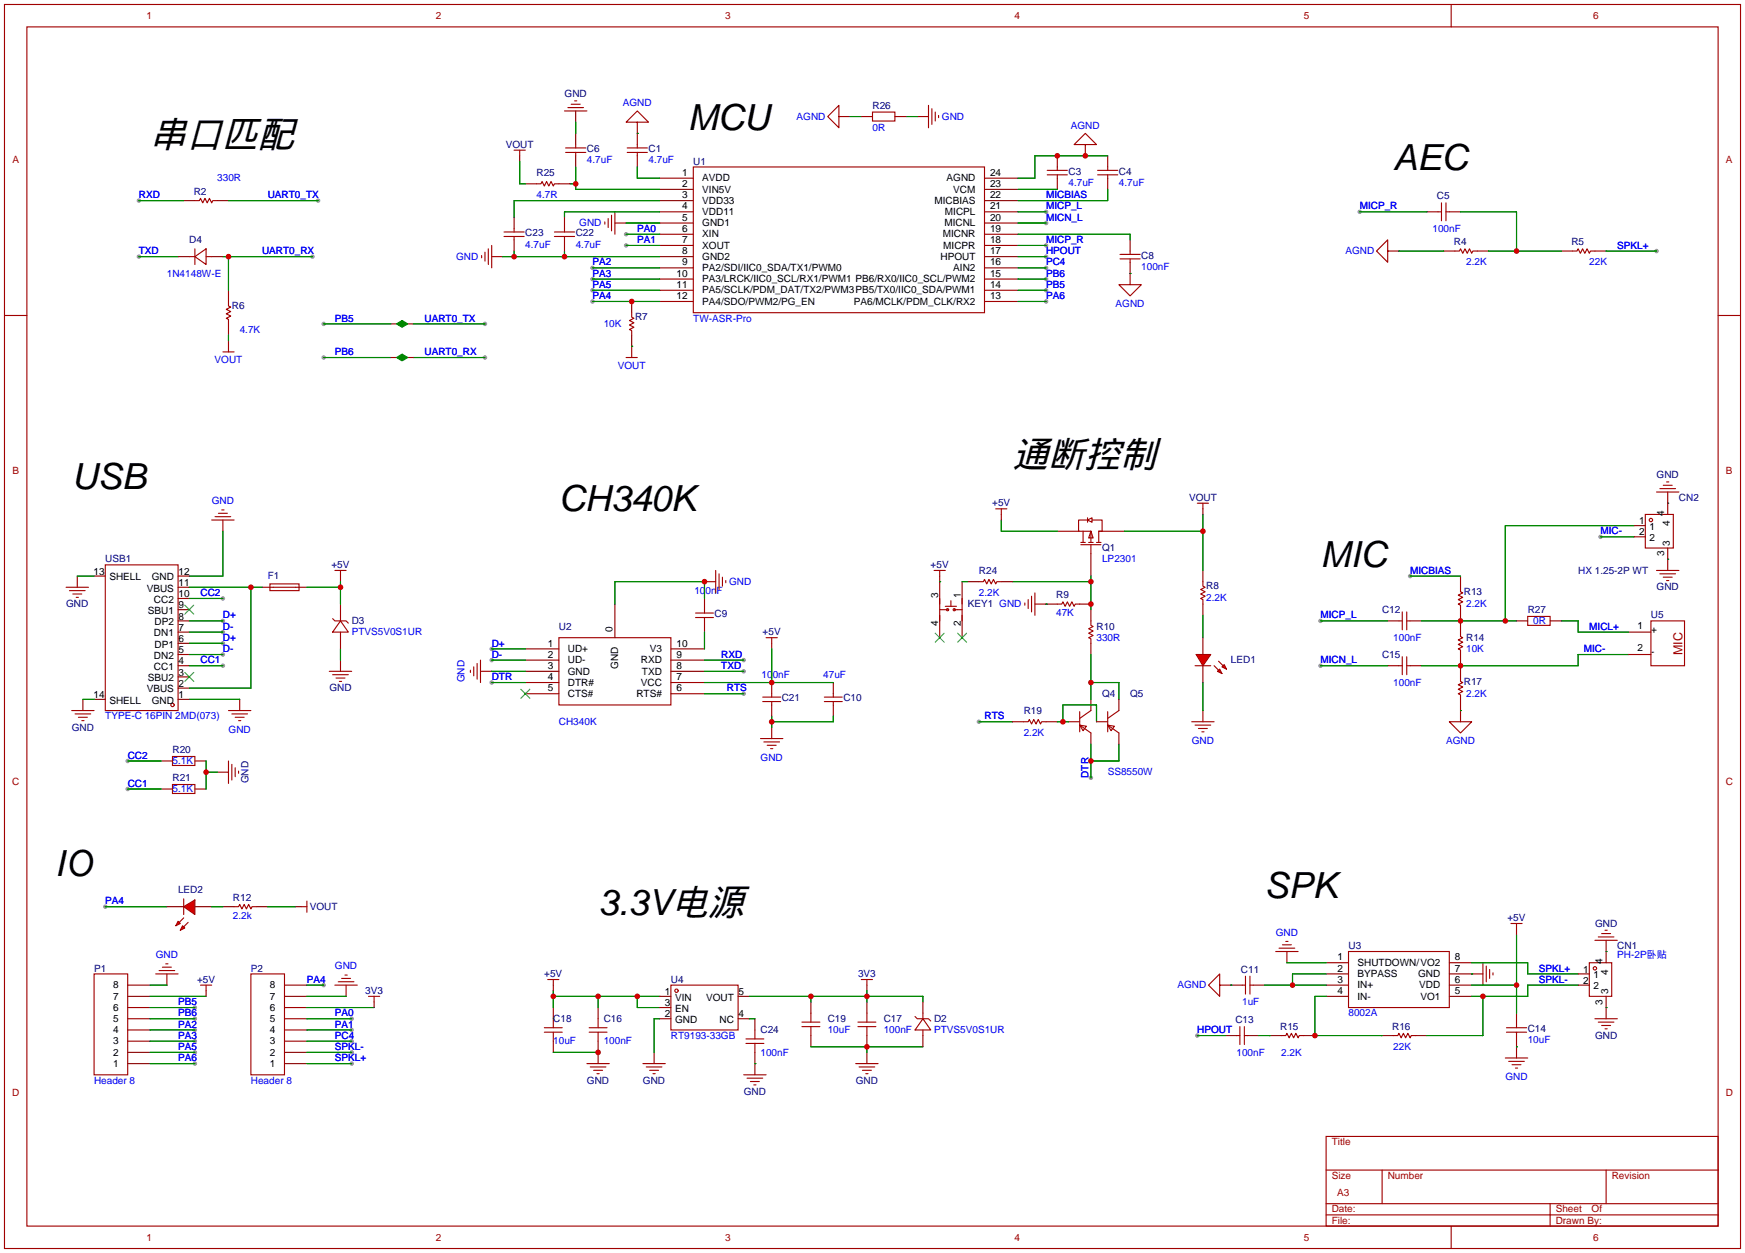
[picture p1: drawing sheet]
<svg xmlns="http://www.w3.org/2000/svg" width="396mm" height="284mm" viewBox="0 0 396 284" stroke-linecap="round" stroke-linejoin="round" font-family="sans-serif">
<g fill="#999">
<circle cx="134.4" cy="60.7" r=".51"/>
<circle cx="134.4" cy="63.2" r=".51"/>
<circle cx="134.4" cy="65.8" r=".51"/>
<circle cx="134.4" cy="68.3" r=".51"/>
<circle cx="237.2" cy="48" r=".51"/>
<circle cx="237.2" cy="50.5" r=".51"/>
<circle cx="237.2" cy="58.2" r=".51"/>
<circle cx="237.2" cy="60.7" r=".51"/>
<circle cx="237.2" cy="63.2" r=".51"/>
<circle cx="237.2" cy="65.8" r=".51"/>
<circle cx="237.2" cy="68.3" r=".51"/>
<circle cx="319.8" cy="130.6" r=".51"/>
<circle cx="299.5" cy="140.7" r=".51"/>
<circle cx="299.5" cy="150.9" r=".51"/>
<circle cx="271.5" cy="234.7" r=".51"/>
<circle cx="237.2" cy="55.6" r=".51"/>
<circle cx="375.7" cy="56.9" r=".51"/>
<circle cx="44.2" cy="228.3" r=".51"/>
<circle cx="44.2" cy="230.9" r=".51"/>
<circle cx="44.2" cy="233.4" r=".51"/>
<circle cx="44.2" cy="236" r=".51"/>
<circle cx="44.2" cy="238.5" r=".51"/>
<circle cx="44.2" cy="241" r=".51"/>
<circle cx="142" cy="53.1" r=".51"/>
<circle cx="142" cy="55.6" r=".51"/>
<circle cx="79.8" cy="230.9" r=".51"/>
<circle cx="79.8" cy="233.4" r=".51"/>
<circle cx="73.4" cy="223.3" r=".51"/>
<circle cx="23.9" cy="205.5" r=".51"/>
<circle cx="79.8" cy="238.5" r=".51"/>
<circle cx="79.8" cy="241" r=".51"/>
<circle cx="79.8" cy="236" r=".51"/>
<circle cx="31.5" cy="58.2" r=".51"/>
<circle cx="31.5" cy="45.5" r=".51"/>
<circle cx="72.1" cy="45.5" r=".51"/>
<circle cx="70.9" cy="58.2" r=".51"/>
<circle cx="111.5" cy="154.7" r=".51"/>
<circle cx="168.7" cy="149.6" r=".51"/>
<circle cx="168.7" cy="152.1" r=".51"/>
<circle cx="168.7" cy="157.2" r=".51"/>
<circle cx="111.5" cy="147.1" r=".51"/>
<circle cx="111.5" cy="149.6" r=".51"/>
<circle cx="308.4" cy="48" r=".51"/>
<circle cx="222" cy="163.6" r=".51"/>
<circle cx="50.5" cy="143.3" r=".51"/>
<circle cx="50.5" cy="140.7" r=".51"/>
<circle cx="50.5" cy="148.3" r=".51"/>
<circle cx="50.5" cy="145.8" r=".51"/>
<circle cx="50.5" cy="150.9" r=".51"/>
<circle cx="50.5" cy="135.6" r=".51"/>
<circle cx="29" cy="172.5" r=".51"/>
<circle cx="29" cy="178.8" r=".51"/>
<circle cx="247.4" cy="176.3" r=".51"/>
<circle cx="363" cy="121.7" r=".51"/>
<circle cx="73.4" cy="81" r=".51"/>
<circle cx="73.4" cy="73.4" r=".51"/>
<circle cx="110" cy="81" r=".51"/>
<circle cx="110" cy="73.4" r=".51"/>
</g>
<g fill="none" stroke="#870000" stroke-width=".25">
<path d="M117.9 35.3v1.3M130.6 25.1v2.6M130.6 30.2v2.6M130.6 35.3v2.5M144.5 30.2v2.6M144.5 35.3v2.5M144.5 30.2h.1M192.8 26.4h.1M208 26.4h.1M239.8 35.3v2.5M246.1 35.3h.1M251.2 35.3v2.5"/>
<path d="M41.7 45.5h2.5M49.3 45.5h2.5M114 58.2h.1M142 50.5h.1M149.6 40.4h7.6M149.6 42.9h7.6M149.6 45.5h7.6M149.6 48h7.6M149.6 50.5h7.6M149.6 53.1h7.6M149.6 55.6h7.6M149.6 58.2h7.6"/>
<path d="M223.3 40.4h7.6M223.3 42.9h7.6M223.3 45.5h7.6M223.3 48h7.6M223.3 50.5h7.6M223.3 53.1h7.6M223.3 55.6h7.6M223.3 58.2h7.6M239.8 40.4v2.5M251.2 40.4v2.5M256.3 54.4v2.5M256.3 59.4v2.6"/>
<path d="M317.2 56.9h.1M323.6 48h2.5M327.4 56.9h2.5M328.7 48h2.5M335 56.9h2.6M354.1 56.9h2.5M361.7 56.9h2.5M51.8 77.2h.1M51.8 65.8v2.5M51.8 73.4v2.5M88.6 73.4h1.3M92.5 73.4h1.2"/>
<path d="M143.3 78.5h.1M143.3 68.3v2.6M143.3 75.9v2.6M149.6 60.7h7.6M149.6 63.2h7.6M149.6 65.8h7.6M149.6 68.3h7.6M223.3 60.7h7.6M223.3 63.2h7.6M223.3 65.8h7.6M223.3 68.3h7.6M256.3 62h.1"/>
<path d="M17.5 130.6v2.5M21.3 130.6h2.6M40.4 138.2h2.5M40.4 135.6h2.5M40.4 133.1h2.5M40.4 130.6h2.5M50.5 120.4h.1M139.4 136.9v7.6M159.8 131.8h.1M159.8 135.6v2.6M237.2 136.9h2.6M237.2 136.9h.1"/>
<path d="M239.8 120.4h5.1M244.9 136.9h2.5M247.4 125.5v5.1M247.4 138.2v2.5M249.9 120.4h5.1M272.8 129.3v2.5M272.8 136.9v2.5M331.2 130.6v2.5M331.2 138.2v5.1M18.8 158.5v2.5M21.3 158.5h2.6M40.4 158.5h2.5"/>
<path d="M40.4 140.7h2.5M40.4 150.9h2.5M40.4 156h2.5M40.4 153.4h2.5M40.4 148.3h2.5M40.4 145.8h2.5M40.4 143.3h2.5M54.4 158.5h.1M77.2 149.6v2.5M111.5 152.1h.1M119.1 147.1h7.6M119.1 149.6h7.6"/>
<path d="M119.1 152.1h7.6M119.1 154.7h7.6M119.1 157.2h7.6M152.1 147.1h7.7M152.1 149.6h7.7M152.1 152.1h7.7M152.1 154.7h7.7M152.1 157.2h7.7M159.8 140.7v2.6M189 154.7v2.5M189 159.8v2.5M247.4 145.8v2.5"/>
<path d="M272.8 144.5v3.8M272.8 150.9v3.8M314.7 140.7h2.5M314.7 150.9h2.5M319.8 140.7h2.5M319.8 150.9h2.5M331.2 148.3v5.1M331.2 158.5v2.5M36.6 172.5h2.5M36.6 178.8h2.5M44.2 172.5h2.5M44.2 178.8h2.5"/>
<path d="M49.3 175h2.5M175 164.8h.1M229.6 163.6h2.6M237.2 163.6h2.6M272.8 161h.1M331.2 161h.1M50.5 205.5h2.6M58.2 205.5h2.5M67.1 205.5h1.2M291.8 218.2h.1M300.7 218.2h5.1M328.7 218.2h5.1"/>
<path d="M364.2 213.1v5.1M29 223.3h5M29 225.8h5M29 238.5h5M29 236h5M29 233.4h5M29 230.9h5M29 228.3h5M37.8 223.3h.1M64.5 223.3h5.1M64.5 225.8h5.1M64.5 238.5h5.1"/>
<path d="M64.5 236h5.1M64.5 233.4h5.1M64.5 230.9h5.1M64.5 228.3h5.1M78.5 225.8h.1M125.5 228.3v2.6M125.5 236v2.5M135.6 228.3v2.6M135.6 236v5M148.3 238.5v2.5M183.9 227.1v2.5M183.9 234.7v2.5"/>
<path d="M196.6 223.3v1.2M196.6 227.1v2.5M196.6 234.7v2.5M196.6 238.5v2.5M277.9 234.7h2.5M279.1 223.3h2.6M279.1 223.3h.1M283 234.7h2.5M284.2 223.3h2.6M288 234.7h2.6M295.7 234.7h2.5M300.7 223.3h5.1"/>
<path d="M300.7 220.7h5.1M300.7 225.8h5.1M313.4 234.7h2.6M321.1 234.7h2.5M328.7 223.3h5.1M328.7 220.7h5.1M328.7 225.8h5.1M333.8 220.7h.1M343.9 237.2h.1M343.9 229.6v2.6M343.9 234.7v2.5M357.9 223.3h2.5"/>
<path d="M357.9 220.7h2.5M364.2 225.8v5.1M29 241h5M64.5 241h5.1"/>
</g>
<g fill="none" stroke="#a10000" stroke-width=".25">
<path d="M1 1h393.7v282h-393.7zM6.1 6.1h383.5v271.8h-383.5zM329.1 1v5.1M116.6 34h2.5M117.9 34v1.3M128 25.1h5.1M128.3 34.5h4.5M128.3 33.5h4.5M128.8 24.4h3.5M129.5 23.6h2.1M130.3 22.9h.5M130.6 32.8v.7"/>
<path d="M130.6 34.5v.8M142.2 34.5h4.6M142.2 33.5h4.6M144.5 27.7h2.6l-2.6-2.6-2.5 2.6h2.5v2.5M144.5 32.8v.7M144.5 34.5v.8M157.2 37.8h66.1v33.1h-66.1zM190.2 26.4v-2.5l-2.5 2.5 2.5 2.6v-2.6h2.6M208 26.4h2.6M210.6 23.9v5.1M211.3 24.6v3.6M212.1 25.4v2"/>
<path d="M212.9 26.2v.5M237.5 39.6h4.6M237.5 38.6h4.6M239.8 37.8v.8M239.8 39.6v.8M246.1 32.8h2.6l-2.6-2.6-2.5 2.6h2.5v2.5M248.9 39.6h4.6M248.9 38.6h4.6M251.2 37.8v.8M251.2 39.6v.8M44.2 45.5h1l.3-.5 .5 1 .5-1 .5 1 .5-1 .5 1 .3-.5h1M109.2 57.9v.5"/>
<path d="M110 57.2v2M110.7 56.4v3.5M111.5 58.2h2.5M111.5 55.6v5.1M137.2 50.3v.5M137.9 49.5v2.1M138.7 48.8v3.5M139.4 50.5h2.6M139.4 48v5.1M254 58.7h4.6M254 57.7h4.6M256.3 56.9v.8"/>
<path d="M256.3 58.7v.7M314.7 56.9v-2.5l-2.5 2.5 2.5 2.5v-2.5h2.5M326.1 48h.8M326.9 46v4M327.9 46v4M327.9 48h.8M329.9 56.9h1.1l.2-.5 .5 1 .5-1 .5 1 .5-1 .6 1 .2-.5h1M356.6 56.9h1l.3-.5 .5 1 .5-1 .5 1 .5-1 .5 1 .3-.5h1M1 71.5h5.1M50.5 79.8h2.6M51.8 68.3v1l.5 .3-1 .5 1 .5-1 .5 1 .5-1 .5 .5 .3v1M51.8 77.2v2.6"/>
<path d="M143.3 70.9v1l.5 .2-1.1 .5 1.1 .6-1.1 .5 1.1 .5-1.1 .5 .6 .2v1M143.3 78.5v2.5M256.3 62v2.5h2.5l-2.5 2.6-2.6-2.6h2.6M389.6 71.5h5.1M142 81h2.5M48 117.9h5.1M48.8 117.1h3.5M49.5 116.3h2.1M50.3 115.6h.5M50.5 117.9v2.5M246.6 117.9l1-.6v1.1zM246.6 117.9h-2v2.5"/>
<path d="M246.6 117.3v1.1M247.6 117.9h2.3v2.5h-.7v2.5M15 133.1h5.1M15.7 133.9h3.6M16.5 134.6h2M17.3 135.4h.5M23.9 128h16.5v33h-16.5zM157.7 140h4.1M157.7 138.9h4.1M159.8 138.2v.7M159.8 140v.7M159.8 131.8h2.5"/>
<path d="M162.3 129.3v5.1M163.1 130v3.6M163.8 130.8v2M164.6 131.6v.5M232.4 136.7v.5M233.2 135.9v2M233.9 135.1v3.6M234.7 136.9h2.5M234.7 134.4v5M239.8 136.9h1l.2-.5 .6 1 .5-1 .5 1 .5-1 .5 1 .2-.5h1.1M244.9 120.4h2.5M245.1 123.4h4.6"/>
<path d="M245.1 122.9h1M245.6 120.4v2.5M246.9 122.9h1M247.4 120.4l.5 1.5h-1zM247.4 120.4v2.5M247.4 123.4v2.1M248.7 122.9h1M272.8 131.8v1l.5 .3-1 .5 1 .5-1 .5 1 .5-1 .5 .5 .3v1M318 138.7v4M319 138.7v4M331.2 133.1v1l.5 .3-1 .5 1 .5-1 .5 1 .5-1 .5 .5 .3v1M54.4 158.5v2.5"/>
<path d="M74.7 152.1h5.1M75.4 152.9h3.6M76.2 153.7h2M77 154.4h.5M106.7 151.9v.5M107.4 151.1v2.1M108.2 150.4v3.5M109 152.1h2.5M109 149.6v5.1M126.7 144.5h25.4v15.3h-25.4zM186.9 159h4.1M186.9 158h4.1"/>
<path d="M189 157.2v.8M189 159v.8M247.4 140.7v1l.5 .3-1 .5 1 .5-1 .5 1 .5-1 .5 .5 .3v1M271 150.9h3.6M317.2 140.7h.8M317.2 150.9h.8M318 148.8v4.1M319 148.8v4.1M319 140.7h.8M319 150.9h.8M331.2 143.3v1l.5 .2-1 .5 1 .5-1 .6 1 .5-1 .5 .5 .2v1M331.2 153.4v1l.5 .3-1 .5 1 .5-1 .5 1 .5-1 .5 .5 .3v1"/>
<path d="M16.3 161h5M17 161.8h3.6M17.8 162.6h2M18.5 163.3h.5M39.1 171.5h5.1v2h-5.1zM39.1 177.8h5.1v2h-5.1zM51.8 161h5.1M51.8 172.5v5M52.6 161.8h3.5M52.6 173.2v3.6M53.3 162.6h2.1M53.3 174v2"/>
<path d="M54.1 163.3h.5M54.1 174.8v.5M172.5 167.4h5M173.2 168.1h3.6M174 168.9h2M174.8 169.7h.5M175 164.8v2.6M232.2 163.6h1l.2-.5 .5 1 .5-1 .5 1 .6-1 .5 1 .2-.5h1M270.3 163.6h5M271 164.3h3.6M271.8 165.1h2M272.5 165.9h.5"/>
<path d="M272.8 161v2.6M331.2 161v2.6h2.6l-2.6 2.5-2.5-2.5h2.5M36.1 220h3.5M36.8 219.2h2.1M37.6 218.4h.5M53.1 205.5h1l.3-.5 .5 1 .5-1 .5 1 .5-1 .5 1 .2-.5h1.1M68.3 205.5h1.3M69.6 204.2v2.6M289.3 215.6h5.1M290.1 214.9h3.5M290.8 214.1h2.1M291.6 213.4h.5"/>
<path d="M291.8 215.6v2.6M305.8 215.6h22.9v12.7h-22.9zM336.3 218.2v5.1M337.1 218.9v3.6M337.8 219.7v2M360.4 218.2h5.1v7.6h-5.1zM361.7 213.1h5.1M362.5 212.3h3.5M363.2 211.6h2.1M364 210.8h.5M21.3 220.7h7.7v22.9h-7.7zM35.3 220.7h5.1"/>
<path d="M37.8 220.7v2.6M56.9 220.7h7.6v22.9h-7.6zM75.9 223.3h5.1M76.7 222.5h3.6M77.5 221.7h2M78.2 221h.5M78.5 223.3v2.5M123.4 233.9h4.1M123.4 232.9h4.1M125.5 230.9v2M125.5 233.9v2.1M133.6 233.9h4.1"/>
<path d="M133.6 232.9h4.1M135.6 230.9v2M135.6 233.9v2.1M181.9 231.6h4M181.9 232.7h4M183.9 229.6v2M183.9 232.7v2M194.6 231.6h4M194.6 232.7h4M195.3 222h2.6M196.6 222v1.3M196.6 229.6v2"/>
<path d="M196.6 232.7v2M276.6 223.3v-2.6l-2.5 2.6 2.5 2.5v-2.5h2.5M280.4 234.7h.8M281.2 232.7v4M281.7 223.3h.7M282.2 232.7v4M282.2 234.7h.8M282.4 221.2v4.1M283.5 221.2v4.1M283.5 223.3h.7M290.6 234.7h1l.2-.5 .6 1 .5-1 .5 1 .5-1 .5 1 .2-.5h1.1M316 234.7h1l.2-.5 .6 1 .5-1 .5 1 .5-1 .5 1 .2-.5h1.1"/>
<path d="M333.8 220.7h2.5M338.6 220.5v.5M341.4 239.8h5.1M341.6 233.9h4.6M341.6 232.9h4.6M343.9 232.2v.7M343.9 233.9v.8M343.9 237.2v2.6M361.7 230.9h5.1M362.5 231.6h3.5M363.2 232.4h2.1M364 233.2h.5"/>
<path d="M133.1 241h5.1M133.9 241.8h3.5M134.6 242.6h2.1M135.4 243.3h.5M145.8 241h5.1M146.6 241.8h3.5M147.3 242.6h2.1M148.1 243.3h.5M194.1 241h5M194.8 241.8h3.6M195.6 242.6h2M196.3 243.3h.5"/>
<path d="M300.7 257.6h88.9v20.3h-88.9zM342.1 240.5h3.6M342.9 241.3h2M343.7 242.1h.5M300.7 275.3h88.9M300.7 272.8h88.9M300.7 265.2h88.9M313.4 265.2v7.6M329.1 277.9v5.1M351.5 272.8v5.1M364.2 265.2v7.6"/>
<circle cx="39.1" cy="159.8" r=".38"/>
<circle cx="361.7" cy="219.5" r=".38"/>
</g>
<path d="M41.9 137.2l2 2M43.9 137.2l-2 2M41.9 152.4l2 2M43.9 152.4l-2 2M118.1 156.2l2 2M120.1 156.2l-2 2" fill="none" stroke="#3c3" stroke-width=".25"/>
<g fill="none" stroke="#008700" stroke-width=".25">
<path d="M130.6 37.8v5.1h19M130.6 27.7v2.5M144.5 30.2h.1M144.5 37.8v2.6h5.1M192.8 26.4h2.5M205.5 26.4h2.5M251.2 35.3h-16.5v5.1h-3.8M31.5 58.2h8.9M31.5 45.5h10.2M50.5 58.2h20.4M51.8 45.5h20.3M51.8 58.2v7.6"/>
<path d="M114 58.2h35.6M116.6 56.9v1.3M128 56.9v1.3M129.3 41.7h1.3M142 50.5h7.6M142 55.6h7.6M142 53.1h7.6M230.9 58.2h6.3M230.9 42.9h8.9M230.9 48h6.3M230.9 50.5h6.3M230.9 55.6h6.3"/>
<path d="M230.9 53.1h25.4v1.3M251.2 42.9v2.6h-20.3M308.4 48h15.2M317.2 56.9h10.2M331.2 48h12.7v8.9M337.6 56.9h16.5M364.2 56.9h11.5M134.4 60.7h15.2M134.4 63.2h15.2M134.4 65.8h15.2M134.4 68.3h15.2M143.3 78.5h.1"/>
<path d="M230.9 60.7h6.3M230.9 63.2h6.3M230.9 65.8h6.3M230.9 68.3h6.3M256.3 62h.1M227.1 117.9v2.5h12.7M272.8 116.6v12.7M17.5 130.6h3.8M42.9 135.6h7.6M50.5 120.4v10.2h-7.6M159.8 135.6v-3.8h-20.4v5.1M237.2 136.9h.1"/>
<path d="M255 120.4h17.8M272.8 139.4v5.1M319.8 130.6h11.4M18.8 158.5h2.5M42.9 158.5h11.5M42.9 140.7h7.6M42.9 150.9h7.6M42.9 148.3h7.6M42.9 143.3h7.6M42.9 145.8h7.6M77.2 147.1v2.5M111.5 154.7h7.6"/>
<path d="M111.5 149.6h7.6M111.5 152.1h7.6M111.5 147.1h7.6M159.8 149.6h8.9M159.8 152.1h8.9M159.8 157.2h8.9M272.8 154.7v6.3M299.5 140.7h15.2M299.5 150.9h15.2M369.3 148.3h-11.4v2.6h-35.6M29 172.5h7.6M29 178.8h7.6"/>
<path d="M46.7 172.5v6.3M46.7 175h2.6M175 162.3v2.5M189 162.3v1.3h-14M222 163.6h7.6M331.2 161h.1M23.9 205.5h13.9M60.7 205.5h6.4M291.8 218.2h8.9M333.8 218.2h12.7v2.5h11.4M343.9 211.8v17.8M364.2 215.6h.1"/>
<path d="M34 225.8h12.7M34 223.3h3.8M34 228.3h10.2M34 230.9h10.2M34 233.4h10.2M34 236h10.2M34 238.5h10.2M69.6 225.8h8.9M69.6 223.3h3.8M69.6 228.3h15.2M69.6 230.9h10.2M69.6 233.4h10.2"/>
<path d="M69.6 236h10.2M69.6 238.5h10.2M125.5 225.8h24.1M125.5 238.5h10.1M125.5 224.5v3.8M135.6 225.8v2.5M144.5 225.8v2.5h5.1M149.6 230.9h-1.3v7.6M183.9 237.2h25.4M196.6 237.2v1.3M271.5 234.7h6.4M285.5 234.7h2.5"/>
<path d="M286.8 223.3h13.9M300.7 225.8h-2.5v8.9h15.2M300.7 220.7h-7.6v2.6M333.8 220.7h.1M333.8 223.3h10.1M336.3 225.8v8.9h-12.7M343.9 237.2h.1M357.9 223.3h-11.4v2.5h-12.7M364.2 228.3h.1M34 241h10.2M69.6 241h10.2"/>
</g>
<path d="M89.9 73.4l1.3-.8 1.3 .8-1.3 .8z" fill="#008000" stroke="#008000" stroke-width=".25"/>
<g fill="#f00" stroke="#a10000" stroke-width=".25">
<path d="M271.3 148.3h3.3l-1.8 2.6z"/>
<path d="M277.1 151.1l.5-.5 .5 1z"/>
<path d="M276.1 152.1l.5-.5 .5 1.1z"/>
</g>
<path d="M275.3 150.9l1.1 1M276.4 149.9l1 1M41.7 203.7v3.6" fill="none" stroke="#a10000" stroke-width=".25"/>
<path d="M37.8 205.5h3.9M44.2 205.5h3.8" fill="none" stroke="#870000" stroke-width=".25"/>
<g fill="#f00" stroke="#a10000" stroke-width=".25">
<path d="M41.7 205.5l2.5-1.5v3.3z"/>
<path d="M41.4 209.8l.5 .5-1 .5z"/>
<path d="M40.4 208.8l.5 .5-1 .5z"/>
</g>
<g fill="none" stroke="#a10000" stroke-width=".25">
<path d="M197.9 25.4h5v2h-5zM42.9 58.2h1.3M44.2 58.2l2.5-1.8v3.5zM44.2 56.4v3.5M46.7 58.2h1.3M114.3 53.6h4.6M114.3 52.6h4.6M116.6 51.8v.8M116.6 53.6v.8M121.7 41.7h1l.2-.6 .5 1.1 .6-1.1 .5 1.1 .5-1.1 .5 1.1 .2-.5h1M125.7 53.6h4.6M125.7 52.6h4.6"/>
<path d="M128 51.8v.8M128 53.6v.8M225.8 115.3h2.5M227.1 115.3v1.3M271.5 114h2.6M272.8 114v1.3M373.1 116.6h6.4v7.6h-6.4zM375.7 111.5h5M376.4 110.7h3.6M377.2 110h2M378 109.2h.5M61.2 132.3h6.6v1.6h-6.6z"/>
<path d="M62 133.1h5.1M75.9 129.3h2.6M77.2 129.3v1.3M77.2 139.4v1.3M211.8 129.3h2.6M213.1 129.3v1.3M213.1 135.6v5.1M213.1 138.2h1.8M214.4 137.4h2.5M215.6 136.1v1.3M216.4 138.2h1.8M218.2 135.6v5.1"/>
<path d="M222 131.8h1l.3-.5 .5 1 .5-1 .5 1 .5-1 .5 1 .3-.5h1M346.5 139.7h5v2h-5zM375.7 129.3h5M376.4 130h3.6M377.2 130.8h2M378 131.6h.5M75.4 140.2l.5 .5h2.6l.5 .5M77.2 140.7l1.8 2.6h-3.6zM77.2 143.3v1.2M173 159h4M173 158h4M173.7 144.5h2.6"/>
<path d="M175 144.5v1.3M175 157.2v.8M175 159v.8M374.4 140.7h7.6v10.2h-7.6zM244.9 164.3l1.5 .3-.8 1zM244.9 161.3v4.6M244.9 164.3l2.5 1.8M247.4 161l-2.5 1.8M251.2 164.3l1.5 .3-.7 1zM251.2 161.3v4.6M251.2 164.3l2.5 1.8M253.7 161l-2.5 1.8"/>
<path d="M41.7 208l-1.1 1M42.7 209l-1 1.1M342.6 209.3h2.6M343.9 209.3v1.3M45.5 223.3h2.5M46.7 223.3v1.2M83.6 225.8h2.5M84.8 225.8v1.3M124.2 222h2.5M125.5 222v1.3M152.1 223.3h15.3v10.1h-15.3zM169.2 235.5h4"/>
<path d="M169.2 236.5h4M171.2 233.4v2.1M171.2 236.5v2M207.5 230.4l.5 .5h2.6l.5 .5M209.3 230.9l1.8 2.5h-3.6zM209.3 229.6v1.3M209.3 233.4v1.3M168.7 243.6h5M169.4 244.3h3.6M170.2 245.1h2M170.9 245.9h.5"/>
<circle cx="374.4" cy="117.9" r=".38"/>
<circle cx="214.9" cy="138.2" r=".25"/>
<circle cx="216.4" cy="138.2" r=".25"/>
<circle cx="153.4" cy="224.5" r=".38"/>
</g>
<g fill="none" stroke="#008700" stroke-width=".25">
<path d="M117.9 36.6v5.1h1.2M149.6 48h-21.6v1.3M149.6 45.5h-33v3.8M51.8 75.9v1.3M73.4 73.4h15.2M93.7 73.4h16.3M73.4 81h15.2M93.7 81h16.3M370.6 119.1h-29.2v21.6M378.2 114h.1M42.9 133.1h16.5M56.9 133.1v22.9h-14"/>
<path d="M69.6 133.1h7.6M77.2 131.8v5.1M213.1 131.8h.1M218.2 131.8h1.3M229.6 131.8h17.8M247.4 130.6v7.6M363 121.7h7.6M378.2 126.7h.1M159.8 154.7h29.2M159.8 143.3v3.8M175 147.1v7.6M247.4 148.3v10.2"/>
<path d="M247.4 154.7h6.3v3.8M322.3 140.7h21.6M354.1 140.7h3.8v2.6h11.4M239.8 163.6h2.5M241 163.6v-3.8h7.7v3.8M247.4 168.7v7.6M253.7 168.7v3.8h-6.3M48 205.5h2.5M169.9 225.8h39.4v1.3M169.9 230.9h1.3M183.9 225.8v1.3M196.6 224.5v2.6"/>
<path d="M279.1 223.3h.1M171.2 241h.1"/>
</g>
<g fill="none" stroke="#870000" stroke-width=".25">
<path d="M195.3 26.4h2.6M202.9 26.4h2.6M40.4 58.2h2.5M48 58.2h2.5M116.6 49.3v2.5M116.6 54.4v2.5M119.1 41.7h2.6M126.7 41.7h2.6M128 49.3v2.5M128 54.4v2.5M88.6 81h1.3M92.5 81h1.2"/>
<path d="M227.1 116.6v1.3M272.8 115.3v1.3M370.6 119.1h2.5M378.2 111.5v5.1M59.4 133.1h2.6M67.1 133.1h2.5M77.2 130.6v1.2M77.2 136.9v2.5M213.1 130.6v6.3M213.1 139.4v5.1M218.2 131.8v5.1M218.2 139.4v5.1"/>
<path d="M219.5 131.8h2.5M227.1 131.8h2.5M370.6 121.7h2.5M378.2 124.2v5.1M77.2 144.5v2.6M175 145.8v1.3M175 154.7v2.5M175 159.8v2.5M247.4 158.5v2.5M253.7 158.5v2.5M343.9 140.7h2.6M351.5 140.7h2.6"/>
<path d="M369.3 148.3h5.1M369.3 143.3h5.1M242.3 163.6h2.6M247.4 166.1v2.6M248.7 163.6h2.5M253.7 166.1v2.6M343.9 210.6v1.2M46.7 224.5v1.3M84.8 227.1v1.2M125.5 223.3v1.2M149.6 225.8h2.5M149.6 230.9h2.5"/>
<path d="M149.6 228.3h2.5M167.4 225.8h2.5M167.4 230.9h2.5M171.2 230.9v2.5M171.2 238.5v5.1M209.3 227.1v2.5M209.3 234.7v2.5"/>
</g>
<path d="M212.1 143.5l2 2M214.1 143.5l-2 2M217.2 143.5l2 2M219.2 143.5l-2 2" fill="none" stroke="#3c3" stroke-width=".25"/>
<path d="M89.9 81l1.3-.7 1.3 .7-1.3 .8z" fill="#008000" stroke="#008000" stroke-width=".25"/>
<g fill="#c00">
<circle cx="128" cy="58.2" r=".63"/>
<circle cx="116.6" cy="58.2" r=".63"/>
<circle cx="143.3" cy="68.3" r=".63"/>
<circle cx="239.8" cy="35.3" r=".63"/>
<circle cx="246.1" cy="35.3" r=".63"/>
<circle cx="331.2" cy="150.9" r=".63"/>
<circle cx="298.2" cy="234.7" r=".63"/>
<circle cx="336.3" cy="225.8" r=".63"/>
<circle cx="343.9" cy="223.3" r=".63"/>
<circle cx="343.9" cy="56.9" r=".63"/>
<circle cx="51.8" cy="58.2" r=".63"/>
<circle cx="159.8" cy="131.8" r=".63"/>
<circle cx="175" cy="163.6" r=".63"/>
<circle cx="293.1" cy="223.3" r=".63"/>
<circle cx="135.6" cy="238.5" r=".63"/>
<circle cx="196.6" cy="237.2" r=".63"/>
<circle cx="135.6" cy="225.8" r=".63"/>
<circle cx="125.5" cy="225.8" r=".63"/>
<circle cx="144.5" cy="225.8" r=".63"/>
<circle cx="272.8" cy="120.4" r=".63"/>
<circle cx="130.6" cy="41.7" r=".63"/>
<circle cx="46.7" cy="175" r=".63"/>
<circle cx="247.4" cy="136.9" r=".63"/>
<circle cx="247.4" cy="131.8" r=".63"/>
<circle cx="247.4" cy="154.7" r=".63"/>
<circle cx="241" cy="163.6" r=".63"/>
<circle cx="247.4" cy="172.5" r=".63"/>
<circle cx="196.6" cy="225.8" r=".63"/>
<circle cx="183.9" cy="225.8" r=".63"/>
<circle cx="341.4" cy="140.7" r=".63"/>
<circle cx="331.2" cy="140.7" r=".63"/>
<circle cx="175" cy="154.7" r=".63"/>
<circle cx="77.2" cy="133.1" r=".63"/>
<circle cx="56.9" cy="133.1" r=".63"/>
</g>
<g font-size="8.2">
<text x="156" y="29.5">MCU</text>
<text x="34" y="33.3">串口匹配</text>
<text x="316" y="38.4">AEC</text>
<text x="229.6" y="105.7">通断控制</text>
<text x="16.3" y="110.8">USB</text>
<text x="126.7" y="115.9">CH340K</text>
<text x="299.5" y="128.6">MIC</text>
<text x="12.4" y="198.4">IO</text>
<text x="286.8" y="203.5">SPK</text>
<text x="135.6" y="207.3">3.3V电源</text>
</g>
<text font-size="2.8" fill="#a00000" x="381.5" y="148.5" transform="rotate(-90 381.5 148.5)">MIC</text>
<g font-size="2.3" fill="#a00000">
<text x="33.2" y="4.3">1</text>
<text x="98.8" y="4.3">2</text>
<text x="164.4" y="4.3">3</text>
<text x="230" y="4.3">4</text>
<text x="295.7" y="4.3">5</text>
<text x="361.3" y="4.3">6</text>
<text x="2.8" y="37">A</text>
<text x="391.4" y="37">A</text>
<text x="2.8" y="107.5">B</text>
<text x="391.4" y="107.5">B</text>
<text x="2.7" y="178">C</text>
<text x="391.4" y="178">C</text>
<text x="2.7" y="248.4">D</text>
<text x="391.4" y="248.4">D</text>
<text x="302" y="259.6">Title</text>
<text x="302" y="267.2">Size</text>
<text x="314.7" y="267.2">Number</text>
<text x="365.5" y="267.2">Revision</text>
<text x="302" y="274.8">Date:</text>
<text x="303.3" y="271">A3</text>
<text x="352.8" y="274.8">Sheet</text>
<text x="360.9" y="274.8">Of</text>
<text x="33.2" y="281.1">1</text>
<text x="98.8" y="281.1">2</text>
<text x="164.4" y="281.1">3</text>
<text x="230" y="281.1">4</text>
<text x="295.7" y="281.1">5</text>
<text x="302" y="277.3">File:</text>
<text x="352.8" y="277.3">Drawn By:</text>
<text x="361.3" y="281.1">6</text>
</g>
<g font-size="2.3" fill="#000080">
<text x="128" y="22.1">GND</text>
<text x="197.9" y="24.6">R26</text>
<text x="114.7" y="33.5">VOUT</text>
<text x="133.1" y="34.5">C6</text>
<text x="147.1" y="34.5">C1</text>
<text x="121.7" y="39.8">R25</text>
<text x="157.2" y="37.3">U1</text>
<text x="242.3" y="39.6">C3</text>
<text x="253.7" y="39.6">C4</text>
<text x="43.9" y="44.2">R2</text>
<text x="325.9" y="45.2">C5</text>
<text x="119.1" y="53.6">C23</text>
<text x="130.6" y="53.6">C22</text>
<text x="42.9" y="55.1">D4</text>
<text x="258.8" y="58.6">C8</text>
<text x="329.7" y="55.6">R4</text>
<text x="356.4" y="55.6">R5</text>
<text x="52.6" y="70.1">R6</text>
<text x="144" y="72.6">R7</text>
<text x="269.6" y="113.5">VOUT</text>
<text x="375.7" y="108.4">GND</text>
<text x="380.7" y="113.5">CN2</text>
<text x="225" y="114.8">+5V</text>
<text x="249.9" y="124.9">Q1</text>
<text x="23.9" y="127.5">USB1</text>
<text x="60.7" y="131.3">F1</text>
<text x="75.2" y="128.7">+5V</text>
<text x="211.1" y="128.7">+5V</text>
<text x="222" y="130">R24</text>
<text x="357.9" y="130">HX 1.25-2P WT</text>
<text x="15" y="137.6">GND</text>
<text x="219.5" y="137.6">KEY1 GND</text>
<text x="239.5" y="135.6">R9</text>
<text x="273.6" y="133.6">R8</text>
<text x="332" y="134.8">R13</text>
<text x="375.7" y="133.8">GND</text>
<text x="79.8" y="141.4">D3</text>
<text x="126.7" y="142.7">U2</text>
<text x="162.1" y="139.9">C9</text>
<text x="173" y="144">+5V</text>
<text x="248.7" y="142.7">R10</text>
<text x="313.4" y="138.9">C12</text>
<text x="346.5" y="138.9">R27</text>
<text x="374.4" y="140.2">U5</text>
<text x="313.4" y="149.1">C15</text>
<text x="332.5" y="145.3">R14</text>
<text x="279.1" y="150.3">LED1</text>
<text x="332" y="155.2">R17</text>
<text x="74.7" y="156.7">GND</text>
<text x="177.3" y="159">C21</text>
<text x="191.3" y="159">C10</text>
<text x="232.2" y="161.8">R19</text>
<text x="249.9" y="158">Q4</text>
<text x="256.3" y="158">Q5</text>
<text x="16.3" y="165.6">GND</text>
<text x="39.1" y="170.7">R20</text>
<text x="39.1" y="177">R21</text>
<text x="56.4" y="177.5" transform="rotate(-90 56.4 177.5)">GND</text>
<text x="40.4" y="202.4">LED2</text>
<text x="52.8" y="204.2">R12</text>
<text x="70.3" y="206.2">VOUT</text>
<text x="341.9" y="208.8">+5V</text>
<text x="305.8" y="215.1">U3</text>
<text x="361.7" y="210">GND</text>
<text x="366.8" y="215.1">CN1</text>
<text x="21.3" y="220.2">P1</text>
<text x="56.9" y="220.2">P2</text>
<text x="123.4" y="221.5">+5V</text>
<text x="194.6" y="221.5">3V3</text>
<text x="281.4" y="220.4">C11</text>
<text x="44.7" y="222.7">+5V</text>
<text x="82.8" y="225.3">3V3</text>
<text x="152.1" y="222.7">U4</text>
<text x="125.5" y="231.6">C18</text>
<text x="136.9" y="231.6">C16</text>
<text x="187.7" y="231.6">C19</text>
<text x="200.4" y="231.6">C17</text>
<text x="211.8" y="231.6">D2</text>
<text x="280.2" y="231.9">C13</text>
<text x="290.3" y="233.4">R15</text>
<text x="315.7" y="233.4">R16</text>
<text x="346.5" y="233.9">C14</text>
<text x="172.5" y="234.2">C24</text>
<text x="361.7" y="235.4">GND</text>
<text x="133.1" y="245.6">GND</text>
<text x="145.8" y="245.6">GND</text>
<text x="194.1" y="245.6">GND</text>
<text x="168.7" y="248.1">GND</text>
</g>
<g font-size="2.3" fill="#00f">
<text x="141.2" y="24.1">AGND</text>
<text x="180.6" y="27.1">AGND</text>
<text x="197.9" y="29.7">0R</text>
<text x="213.6" y="27.1">GND</text>
<text x="242.8" y="29.2">AGND</text>
<text x="49.3" y="41.1">330R</text>
<text x="133.1" y="37">4.7uF</text>
<text x="147.1" y="37">4.7uF</text>
<text x="31.5" y="44.9">RXD</text>
<text x="60.7" y="44.9">UART0_TX</text>
<text x="121.7" y="44.9">4.7R</text>
<text x="237.2" y="44.9">MICBIAS</text>
<text x="237.2" y="47.5">MICP_L</text>
<text x="242.3" y="42.1">4.7uF</text>
<text x="253.7" y="42.1">4.7uF</text>
<text x="308.4" y="47.5">MICP_R</text>
<text x="131.4" y="51.3">GND</text>
<text x="144.5" y="52.5">PA0</text>
<text x="237.2" y="50">MICN_L</text>
<text x="324.9" y="52.5">100nF</text>
<text x="31.5" y="57.6">TXD</text>
<text x="59.4" y="57.6">UART0_RX</text>
<text x="103.4" y="58.9">GND</text>
<text x="119.1" y="56.1">4.7uF</text>
<text x="130.6" y="56.1">4.7uF</text>
<text x="144.5" y="55.1">PA1</text>
<text x="237.2" y="57.6">HPOUT</text>
<text x="237.2" y="55.1">MICP_R</text>
<text x="305.1" y="57.6">AGND</text>
<text x="366.8" y="56.4">SPKL+</text>
<text x="37.8" y="62.7">1N4148W-E</text>
<text x="134.4" y="60.2">PA2</text>
<text x="134.4" y="62.7">PA3</text>
<text x="134.4" y="65.2">PA5</text>
<text x="237.2" y="60.2">PC4</text>
<text x="237.2" y="62.7">PB6</text>
<text x="237.2" y="65.2">PB5</text>
<text x="258.8" y="61.2">100nF</text>
<text x="332.5" y="60.2">2.2K</text>
<text x="360.4" y="60.2">22K</text>
<text x="134.4" y="67.8">PA4</text>
<text x="237.2" y="67.8">PA6</text>
<text x="253" y="69.6">AGND</text>
<text x="54.4" y="75.4">4.7K</text>
<text x="75.9" y="72.9">PB5</text>
<text x="96.3" y="72.9">UART0_TX</text>
<text x="136.9" y="74.1">10K</text>
<text x="157.2" y="72.9">TW-ASR-Pro</text>
<text x="48.7" y="82.3">VOUT</text>
<text x="75.9" y="80.5">PB6</text>
<text x="96.3" y="80.5">UART0_RX</text>
<text x="140.1" y="83.5">VOUT</text>
<text x="48" y="114.3">GND</text>
<text x="363" y="121.1">MIC-</text>
<text x="249.9" y="127.5">LP2301</text>
<text x="319.8" y="130">MICBIAS</text>
<text x="45.5" y="135.1">CC2</text>
<text x="157.5" y="134.6">100nF</text>
<text x="165.4" y="132.6">GND</text>
<text x="222" y="135.1">2.2K</text>
<text x="273.6" y="136.1">2.2K</text>
<text x="332.5" y="137.6">2.2K</text>
<text x="50.5" y="142.7">D-</text>
<text x="50.5" y="140.2">D+</text>
<text x="79.8" y="144">PTVS5V0S1UR</text>
<text x="239.5" y="139.7">47K</text>
<text x="299.5" y="140.2">MICP_L</text>
<text x="347.7" y="141.4">0R</text>
<text x="360.4" y="142.7">MICL+</text>
<text x="50.5" y="147.8">D-</text>
<text x="50.5" y="145.3">D+</text>
<text x="111.5" y="146.5">D+</text>
<text x="111.5" y="149.1">D-</text>
<text x="163.6" y="149.1">RXD</text>
<text x="248.7" y="145.3">330R</text>
<text x="316" y="145.3">100nF</text>
<text x="332.5" y="147.8">10K</text>
<text x="359.2" y="147.8">MIC-</text>
<text x="45.5" y="150.3">CC1</text>
<text x="105.4" y="154.7" transform="rotate(-90 105.4 154.7)">GND</text>
<text x="111.5" y="154.1">DTR</text>
<text x="163.6" y="151.6">TXD</text>
<text x="172.7" y="153.6">100nF</text>
<text x="186.7" y="153.6">47uF</text>
<text x="299.5" y="150.3">MICN_L</text>
<text x="316" y="155.4">100nF</text>
<text x="164.8" y="156.7">RTS</text>
<text x="332.5" y="158">2.2K</text>
<text x="23.9" y="163">TYPE-C 16PIN 2MD(073)</text>
<text x="51.8" y="166.1">GND</text>
<text x="126.7" y="164.3">CH340K</text>
<text x="223.3" y="163">RTS</text>
<text x="232.2" y="166.8">2.2K</text>
<text x="29" y="171.9">CC2</text>
<text x="39.1" y="173.2">5.1K</text>
<text x="172.5" y="172.4">GND</text>
<text x="270.3" y="168.6">GND</text>
<text x="327.9" y="168.6">AGND</text>
<text x="29" y="178.3">CC1</text>
<text x="39.1" y="179.5">5.1K</text>
<text x="246.9" y="176.3" transform="rotate(-90 246.9 176.3)">DTR</text>
<text x="251.2" y="175.7">SS8550W</text>
<text x="23.9" y="204.9">PA4</text>
<text x="52.8" y="208.2">2.2k</text>
<text x="289.3" y="212.1">GND</text>
<text x="35.3" y="217.1">GND</text>
<text x="76" y="219.7">GND</text>
<text x="349" y="220.2">SPKL+</text>
<text x="366.8" y="217.1">PH-2P卧贴</text>
<text x="40.4" y="227.8">PB5</text>
<text x="69.6" y="222.7">PA4</text>
<text x="267" y="224">AGND</text>
<text x="281.7" y="227.8">1uF</text>
<text x="349" y="222.7">SPKL-</text>
<text x="40.4" y="230.3">PB6</text>
<text x="40.4" y="232.9">PA2</text>
<text x="75.9" y="230.3">PA0</text>
<text x="75.9" y="232.9">PA1</text>
<text x="305.8" y="230.3">8002A</text>
<text x="40.4" y="235.4">PA3</text>
<text x="40.4" y="238">PA5</text>
<text x="75.9" y="238">SPKL-</text>
<text x="75.9" y="235.4">PC4</text>
<text x="125.5" y="236.7">10uF</text>
<text x="136.9" y="236.7">100nF</text>
<text x="152.1" y="235.4">RT9193-33GB</text>
<text x="172.5" y="239.2">100nF</text>
<text x="187.7" y="234.2">10uF</text>
<text x="200.4" y="234.2">100nF</text>
<text x="211.8" y="234.2">PTVS5V0S1UR</text>
<text x="271.5" y="234.2">HPOUT</text>
<text x="280.4" y="239.2">100nF</text>
<text x="290.6" y="239.2">2.2K</text>
<text x="316" y="238">22K</text>
<text x="346.5" y="236.4">10uF</text>
<text x="21.3" y="245.6">Header 8</text>
<text x="40.4" y="240.5">PA6</text>
<text x="56.9" y="245.6">Header 8</text>
<text x="75.9" y="240.5">SPKL+</text>
<text x="341.4" y="244.8">GND</text>
</g>
<g font-size="2.3">
<text x="154.7" y="39.8">1</text>
<text x="159.3" y="41.1">AVDD</text>
<text x="214.7" y="41.1">AGND</text>
<text x="224.5" y="39.8">24</text>
<text x="154.7" y="42.4">2</text>
<text x="154.7" y="44.9">3</text>
<text x="154.7" y="47.5">4</text>
<text x="159.3" y="43.7">VIN5V</text>
<text x="159.3" y="46.2">VDD33</text>
<text x="211.9" y="46.2">MICBIAS</text>
<text x="216.2" y="43.7">VCM</text>
<text x="224.5" y="47.5">21</text>
<text x="224.5" y="44.9">22</text>
<text x="224.5" y="42.4">23</text>
<text x="154.7" y="50">5</text>
<text x="154.7" y="52.5">6</text>
<text x="159.3" y="48.7">VDD11</text>
<text x="159.3" y="51.3">GND1</text>
<text x="159.3" y="53.8">XIN</text>
<text x="213.8" y="53.8">MICNR</text>
<text x="214.2" y="51.3">MICNL</text>
<text x="214.3" y="48.7">MICPL</text>
<text x="224.5" y="52.5">19</text>
<text x="224.5" y="50">20</text>
<text x="154.7" y="55.1">7</text>
<text x="154.7" y="57.6">8</text>
<text x="159.3" y="56.4">XOUT</text>
<text x="159.3" y="58.9">GND2</text>
<text x="213.3" y="58.9">HPOUT</text>
<text x="213.9" y="56.4">MICPR</text>
<text x="224.5" y="57.6">17</text>
<text x="224.5" y="55.1">18</text>
<text x="153.4" y="62.7">10</text>
<text x="153.4" y="65.2">11</text>
<text x="154.7" y="60.2">9</text>
<text x="159.3" y="61.4">PA2/SDI/IIC0_SDA/TX1/PWM0</text>
<text x="159.3" y="64">PA3/LRCK/IIC0_SCL/RX1/PWM1 PB6/RX0/IIC0_SCL/PWM2</text>
<text x="216.2" y="61.4">AIN2</text>
<text x="224.5" y="65.2">14</text>
<text x="224.5" y="62.7">15</text>
<text x="224.5" y="60.2">16</text>
<text x="153.4" y="67.8">12</text>
<text x="159.3" y="66.5">PA5/SCLK/PDM_DAT/TX2/PWM3PB5/TX0/IIC0_SDA/PWM1</text>
<text x="159.3" y="69.1">PA4/SDO/PWM2/PG_EN</text>
<text x="193.6" y="69.1">PA6/MCLK/PDM_CLK/RX2</text>
<text x="224.5" y="67.8">13</text>
<text x="371.7" y="118.8">1</text>
<text x="377.4" y="116.9" transform="rotate(-90 377.4 116.9)">4</text>
<text x="378.7" y="119.3" transform="rotate(-90 378.7 119.3)">4</text>
<text x="371.7" y="121.4">2</text>
<text x="374.1" y="120.1">1</text>
<text x="374.1" y="122.6">2</text>
<text x="378.7" y="123.8" transform="rotate(-90 378.7 123.8)">3</text>
<text x="21.2" y="130.2">13</text>
<text x="24.8" y="131.5">SHELL</text>
<text x="34.4" y="131.5">GND</text>
<text x="40.5" y="130.2">12</text>
<text x="377.4" y="126.1" transform="rotate(-90 377.4 126.1)">3</text>
<text x="33.3" y="134.1">VBUS</text>
<text x="34.9" y="136.6">CC2</text>
<text x="40.5" y="137.9">9</text>
<text x="40.5" y="135.3">10</text>
<text x="40.5" y="132.8">11</text>
<text x="212.8" y="135.6" transform="rotate(-90 212.8 135.6)">3</text>
<text x="217.9" y="135.6" transform="rotate(-90 217.9 135.6)">1</text>
<text x="33.5" y="139.1">SBU1</text>
<text x="35" y="141.7">DP2</text>
<text x="40.5" y="142.9">7</text>
<text x="40.5" y="140.4">8</text>
<text x="138.9" y="143.3" transform="rotate(-90 138.9 143.3)">0</text>
<text x="212.8" y="142" transform="rotate(-90 212.8 142)">4</text>
<text x="217.9" y="142" transform="rotate(-90 217.9 142)">2</text>
<text x="371.4" y="142.5">1</text>
<text x="374.4" y="143.5">+</text>
<text x="34.9" y="149.3">DN2</text>
<text x="34.9" y="144.2">DN1</text>
<text x="35" y="146.8">DP1</text>
<text x="40.5" y="148">5</text>
<text x="40.5" y="145.5">6</text>
<text x="124.2" y="146.5">1</text>
<text x="124.2" y="149.1">2</text>
<text x="128.8" y="147.8">UD+</text>
<text x="147.3" y="147.8">V3</text>
<text x="153.4" y="149.1">9</text>
<text x="153.4" y="146.5">10</text>
<text x="371.4" y="147.5">2</text>
<text x="374.4" y="148.6">-</text>
<text x="33.5" y="154.4">SBU2</text>
<text x="34.9" y="151.8">CC1</text>
<text x="40.5" y="155.6">2</text>
<text x="40.5" y="153.1">3</text>
<text x="40.5" y="150.6">4</text>
<text x="124.2" y="151.6">3</text>
<text x="124.2" y="154.1">4</text>
<text x="128.8" y="150.3">UD-</text>
<text x="128.8" y="152.9">GND</text>
<text x="128.8" y="155.4">DTR#</text>
<text x="140.2" y="151.6" transform="rotate(-90 140.2 151.6)">GND</text>
<text x="145.3" y="155.4">VCC</text>
<text x="145.3" y="150.3">RXD</text>
<text x="145.6" y="152.9">TXD</text>
<text x="153.4" y="154.1">7</text>
<text x="153.4" y="151.6">8</text>
<text x="21.2" y="158.2">14</text>
<text x="24.8" y="159.5">SHELL</text>
<text x="33.3" y="156.9">VBUS</text>
<text x="34.4" y="159.5">GND</text>
<text x="40.5" y="158.2">1</text>
<text x="124.2" y="156.7">5</text>
<text x="128.8" y="158">CTS#</text>
<text x="144.3" y="158">RTS#</text>
<text x="153.4" y="156.7">6</text>
<text x="303.3" y="217.6">1</text>
<text x="303.3" y="220.2">2</text>
<text x="307.8" y="218.9">SHUTDOWN/VO2</text>
<text x="307.8" y="221.5">BYPASS</text>
<text x="321.6" y="221.5">GND</text>
<text x="329.9" y="220.2">7</text>
<text x="329.9" y="217.6">8</text>
<text x="359" y="220.4">1</text>
<text x="361.4" y="221.7">1</text>
<text x="363.4" y="218.5" transform="rotate(-90 363.4 218.5)">4</text>
<text x="364.7" y="220.9" transform="rotate(-90 364.7 220.9)">4</text>
<text x="25.7" y="226.5">7</text>
<text x="25.7" y="224">8</text>
<text x="61.2" y="226.5">7</text>
<text x="61.2" y="224">8</text>
<text x="150.8" y="225.5">1</text>
<text x="153.1" y="226.8">VIN</text>
<text x="160.1" y="226.8">VOUT</text>
<text x="167.5" y="225.5">5</text>
<text x="303.3" y="222.7">3</text>
<text x="303.3" y="225.3">4</text>
<text x="307.8" y="224">IN+</text>
<text x="307.8" y="226.5">IN-</text>
<text x="321.9" y="224">VDD</text>
<text x="322.1" y="226.5">VO1</text>
<text x="329.9" y="225.3">5</text>
<text x="329.9" y="222.7">6</text>
<text x="359" y="223">2</text>
<text x="361.4" y="224.2">2</text>
<text x="363.4" y="227.7" transform="rotate(-90 363.4 227.7)">3</text>
<text x="364.7" y="225.4" transform="rotate(-90 364.7 225.4)">3</text>
<text x="25.7" y="231.6">5</text>
<text x="25.7" y="229.1">6</text>
<text x="61.2" y="231.6">5</text>
<text x="61.2" y="229.1">6</text>
<text x="150.8" y="230.6">2</text>
<text x="150.8" y="228">3</text>
<text x="153.1" y="231.8">GND</text>
<text x="153.1" y="229.3">EN</text>
<text x="163.2" y="231.8">NC</text>
<text x="167.5" y="230.6">4</text>
<text x="25.7" y="239.2">2</text>
<text x="25.7" y="236.7">3</text>
<text x="25.7" y="234.2">4</text>
<text x="61.2" y="239.2">2</text>
<text x="61.2" y="236.7">3</text>
<text x="61.2" y="234.2">4</text>
<text x="25.7" y="241.8">1</text>
<text x="61.2" y="241.8">1</text>
</g>
</svg>
